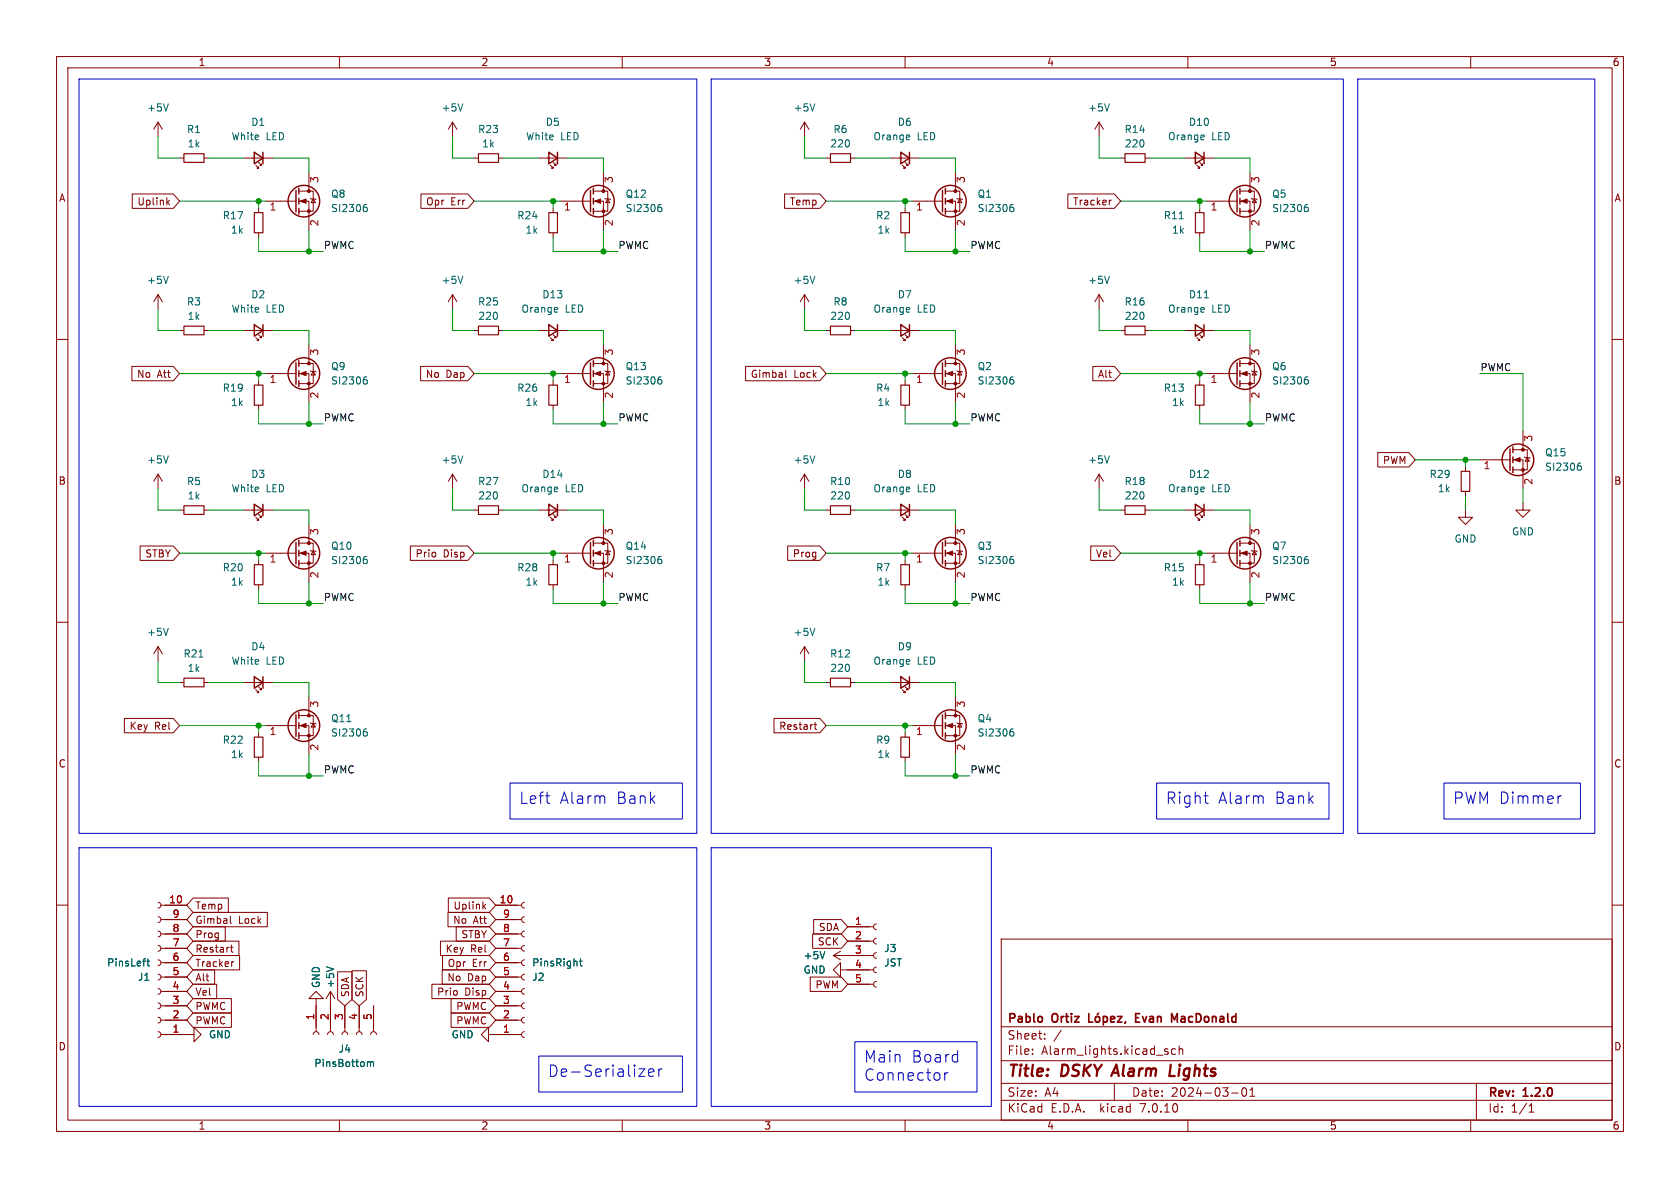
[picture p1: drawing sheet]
<svg xmlns="http://www.w3.org/2000/svg" width="297mm" height="210mm" viewBox="0 0 297 210" stroke-linecap="round" stroke-linejoin="round" font-family="sans-serif">
<g fill="none" stroke="#840000" stroke-width=".18">
<path d="M10 10h277v190h-277zM12 12h273v186h-273zM60 10v2M110 10v2M160 10v2M210 10v2M260 10v2M23.4 34.3h7.2l1.1 1.3-1.1 1.2h-7.2zM27.9 21.6v2.5M27.9 21.6l-.7 1.3M27.9 21.6l.8 1.3M29.6 35.7l.4 .5"/>
<path d="M30 35.4l-.5 .5M31.7 27.9h.8M36.1 27.9h.7M43.2 27.9h5.1M45.2 29.2l.5 .5h-.2h.2v-.2M45.7 28.7l.5 .5h-.2h.2v-.2M45.7 36.8v.8M47 35.6h5.3M52.8 35.6h1.8v5M52.8 33.8h2.6v3.5h-2.6M54.6 30.5v3.3M54.9 35.1l.1 .1h.8l.1 .1"/>
<path d="M55.4 35.2l.4 .6h-.8zM74.4 34.3h8.3l1.1 1.3-1.1 1.2h-8.3zM80 21.6l-.8 1.3M80 21.6v2.5M80 21.6l.8 1.3M83.8 27.9h.8M88.1 27.9h.8M95.2 27.9h5.1M97.3 29.2l.5 .5h-.3h.3v-.2M97.8 28.7l.5 .5h-.3h.3v-.2M97.8 36.8v.8M99.1 35.6h5.3"/>
<path d="M104.9 35.6h1.8v5M104.9 33.8h2.5v3.5h-2.5M106.7 30.5v3.3M106.9 35.1l.2 .1h.7l.1 .1M107.4 35.2l.4 .6h-.7zM138.7 34.3h6.2l1.1 1.3-1.1 1.2h-6.2zM142.2 21.6v2.5M142.2 21.6l-.7 1.3M142.2 21.6l.8 1.3M146 27.9h.8M150.4 27.9h.7M157.5 27.9h5.1"/>
<path d="M159.5 29.2l.5 .5h-.2h.2v-.2M160 28.7l.5 .5h-.2h.2v-.2M160 36.8v.8M161.3 35.6h5.3M167.1 35.6h1.8v5M167.1 33.8h2.6v3.5h-2.6M168.9 30.5v3.3M169.2 35.1l.1 .1h.8l.1 .1M169.7 35.2l.4 .6h-.8zM188.8 34.3h8.2l1.1 1.3-1.1 1.2h-8.2zM194.3 21.6l-.8 1.3M194.3 21.6v2.5"/>
<path d="M194.3 21.6l.8 1.3M196.5 35.4l-.3 .1M198.1 27.9h.8M202.4 27.9h.8M209.5 27.9h5.1M211.6 29.2l.5 .5h-.3h.3v-.2M212.1 28.7l.5 .5h-.3h.3v-.2M212.1 36.8v.8M213.4 35.6h5.3M219.2 35.6h1.8v5M219.2 33.8h2.5v3.5h-2.5M221 30.5v3.3"/>
<path d="M221.2 35.1l.2 .1h.7l.1 .1M221.7 35.2l.4 .6h-.7zM10 60h2M27.9 52.1v2.5M27.9 52.1l-.7 1.2M27.9 52.1l.8 1.2M31.7 58.4h.8M36.1 58.4h.7M43.2 58.4h5.1M45.2 59.7l.5 .5h-.2h.2v-.3M45.7 59.2l.5 .5h-.2h.2v-.3M45.7 41.1v.8"/>
<path d="M80 52.1v2.5M80 52.1l-.8 1.2M80 52.1l.8 1.2M83.8 58.4h.8M88.1 58.4h.8M95.2 58.4h5.1M97.3 59.7l.5 .5h-.3h.3v-.3M97.8 59.2l.5 .5h-.3h.3v-.3M97.8 41.1v.8M142.2 52.1l-.7 1.2M142.2 52.1v2.5M142.2 52.1l.8 1.2"/>
<path d="M146 58.4h.8M150.4 58.4h.7M157.5 58.4h5.1M159.5 59.7l.5 .5h-.2h.2v-.3M160 59.2l.5 .5h-.2h.2v-.3M160 41.1v.8M194.3 52.1v2.5M194.3 52.1l-.8 1.2M194.3 52.1l.8 1.2M198.1 58.4h.8M202.4 58.4h.8M209.5 58.4h5.1"/>
<path d="M211.6 59.7l.5 .5h-.3h.3v-.3M212.1 59.2l.5 .5h-.3h.3v-.3M212.1 41.1v.8M285 60h2M23.3 64.8h7.3l1.1 1.2-1.1 1.3h-7.3zM45.7 67.3v.8M45.7 71.6v.8M47 66h5.3M52.8 66h1.8v5.1M52.8 64.3h2.6v3.5h-2.6M54.6 61v3.3M54.9 65.5l.1 .2h.8l.1 .1"/>
<path d="M55.4 65.7l.4 .6h-.8zM74.4 64.8h8.3l1.1 1.2-1.1 1.3h-8.3zM97.8 67.3v.8M97.8 71.6v.8M99.1 66h5.3M104.9 66h1.8v5.1M104.9 64.3h2.5v3.5h-2.5M106.7 61v3.3M106.9 65.5l.2 .2h.7l.1 .1M107.4 65.7l.4 .6h-.7zM131.8 64.8h13.1l1.1 1.2-1.1 1.3h-13.1zM138.9 65.4v1.1l.2 .2"/>
<path d="M160 67.3v.8M160 71.6v.8M161.3 66h5.3M167.1 66h1.8v5.1M167.1 64.3h2.6v3.5h-2.6M168.9 61v3.3M169.2 65.5l.1 .2h.8l.1 .1M169.7 65.7l.4 .6h-.8zM193.2 64.8h3.8l1.1 1.2-1.1 1.3h-3.8zM212.1 67.3v.8M212.1 71.6v.8M213.4 66h5.3"/>
<path d="M219.2 66h1.8v5.1M219.2 64.3h2.5v3.5h-2.5M221 61v3.3M221.2 65.5l.2 .2h.7l.1 .1M221.7 65.7l.4 .6h-.7zM267.5 79.5h2.5v3.6h-2.5M269.2 76.2v3.3M24.8 96.5h5.8l1.1 1.3-1.1 1.3h-5.8zM27.9 83.8v2.6M27.9 83.8l-.7 1.3M27.9 83.8l.8 1.3M31.7 90.2h.8"/>
<path d="M36.1 90.2h.7M43.2 90.2h5.1M45.2 91.4l.5 .5h-.2h.2v-.2M45.7 90.9l.5 .5h-.2h.2v-.2M45.7 99.1v.7M47 97.8h5.3M52.8 97.8h1.8v5.1M52.8 96h2.6v3.6h-2.6M54.6 92.7v3.3M54.9 97.3l.1 .1h.8l.1 .1M55.4 97.4l.4 .6h-.8zM72.5 96.5h10.2l1.1 1.3-1.1 1.3h-10.2z"/>
<path d="M80 83.8v2.6M80 83.8l-.8 1.3M80 83.8l.8 1.3M83.8 90.2h.8M88.1 90.2h.8M95.2 90.2h5.1M97.3 91.4l.5 .5h-.3h.3v-.2M97.8 90.9l.5 .5h-.3h.3v-.2M97.8 99.1v.7M99.1 97.8h5.3M104.9 97.8h1.8v5.1M104.9 96h2.5v3.6h-2.5"/>
<path d="M106.7 92.7v3.3M106.9 97.3l.2 .1h.7l.1 .1M107.4 97.4l.4 .6h-.7zM139.3 96.5h5.6l1.1 1.3-1.1 1.3h-5.6zM142.2 83.8v2.6M142.2 83.8l-.7 1.3M142.2 83.8l.8 1.3M146 90.2h.8M150.4 90.2h.7M157.5 90.2h5.1M159.5 91.4l.5 .5h-.2h.2v-.2M160 90.9l.5 .5h-.2h.2v-.2"/>
<path d="M160 99.1v.7M161.3 97.8h5.3M167.1 97.8h1.8v5.1M167.1 96h2.6v3.6h-2.6M168.9 92.7v3.3M169.2 97.3l.1 .1h.8l.1 .1M169.7 97.4l.4 .6h-.8zM192.8 96.5h4.2l1.1 1.3-1.1 1.3h-4.2zM194.3 83.8v2.6M194.3 83.8l-.8 1.3M194.3 83.8l.8 1.3M198.1 90.2h.8"/>
<path d="M202.4 90.2h.8M209.5 90.2h5.1M211.6 91.4l.5 .5h-.3h.3v-.2M212.1 90.9l.5 .5h-.3h.3v-.2M212.1 99.1v.7M213.4 97.8h5.3M219.2 97.8h1.8v5.1M219.2 96h2.5v3.6h-2.5M221 92.7v3.3M221.2 97.3l.2 .1h.7l.1 .1M221.7 97.4l.4 .6h-.7zM243.6 80h5.5l1.1 1.3-1.1 1.3h-5.5z"/>
<path d="M259.1 90.2v1.2h1.2l-1.2 1.3-1.3-1.3h1.3M259.1 82.6v.7M259.1 86.9v.7M261.6 81.3h5.4M267.5 81.3h1.7v5.1M269.2 88.9v1.3h1.3l-1.3 1.2-1.2-1.2h1.2M269.5 80.8l.1 .1h.8l.1 .1M270 80.9l.4 .6h-.8zM10 110h2M27.9 114.3l-.7 1.3M27.9 114.3v2.5M27.9 114.3l.8 1.3"/>
<path d="M45.7 103.4v.7M97.8 103.4v.7M142.2 114.3v2.5M142.2 114.3l-.7 1.3M142.2 114.3l.8 1.3M160 103.4v.7M212.1 103.4v.7M285 110h2M22 127h8.6l1.1 1.3-1.1 1.2h-8.6zM31.7 120.7h.8M36.1 120.7h.7M43.2 120.7h5.1"/>
<path d="M45.2 121.9l.5 .5h-.2h.2v-.2M45.7 121.4l.5 .5h-.2h.2v-.2M45.7 129.5v.8M45.7 133.9v.7M47 128.3h5.3M52.8 128.3h1.8v5.1M52.8 126.5h2.6v3.5h-2.6M54.6 123.2v3.3M54.9 127.8l.1 .1h.8l.1 .1M55.4 127.9l.4 .6h-.8zM136.8 127h8.1l1.1 1.3-1.1 1.2h-8.1zM143.9 128.1h.5"/>
<path d="M144.1 127.7v1.1l.3 .1M146 120.7h.8M150.4 120.7h.7M157.5 120.7h5.1M159.5 121.9l.5 .5h-.2h.2v-.2M160 121.4l.5 .5h-.2h.2v-.2M160 129.5v.8M160 133.9v.7M161.3 128.3h5.3M167.1 128.3h1.8v5.1M167.1 126.5h2.6v3.5h-2.6M168.9 123.2v3.3"/>
<path d="M169.2 127.8l.1 .1h.8l.1 .1M169.7 127.9l.4 .6h-.8zM10 160h2M27.9 159.5l.4 .2 .1 .3-.1 .4-.4 .1M34.1 158.7h6.3v2.6h-6.3l-1.1-1.3zM79.3 158.7h7.2l1.1 1.3-1.1 1.3h-7.2zM85.9 159.8l-.5 .5M92.7 159.5l-.3 .1-.2 .4 .1 .4 .4 .1M285 160h2M27.9 162.1l.4 .1 .1 .4-.1 .3-.4 .2M27.9 164.6l.4 .1 .1 .4-.1 .4-.4 .1M27.9 167.1l.4 .2 .1 .4-.1 .3-.4 .1"/>
<path d="M27.9 169.7l.4 .1 .1 .4-.1 .4-.4 .1M27.9 172.2l.4 .2 .1 .3-.1 .4-.4 .1M27.9 174.8l.4 .1 .1 .4-.1 .3-.4 .2M27.9 177.3l.4 .1 .1 .4-.1 .4-.4 .1M27.9 179.8l.4 .2 .1 .4-.1 .3-.4 .1M28.4 160h4.6M28.4 162.6h4.6M28.4 165.1h4.6M28.4 167.6h4.6M28.4 170.2h4.6M28.4 172.7h4.6M28.4 175.3h4.6"/>
<path d="M28.4 177.8h4.6M34.1 171.4h3.8v2.6h-3.8l-1.1-1.3zM34.1 168.9h8.3v2.6h-8.3l-1.1-1.3zM34.1 166.4h8.1v2.5h-8.1l-1.1-1.3zM34.1 161.3h13.2v2.5h-13.2l-1.1-1.2zM34.1 163.8h5.7v2.6h-5.7l-1.1-1.3zM34.1 174h4.2v2.5h-4.2l-1.1-1.2zM34.1 176.5h6.8v2.6h-6.8l-1.1-1.3zM34.1 179.1h6.8v2.5h-6.8l-1.1-1.3zM40.7 167.5h.5M40.7 162v1l.2 .2M40.9 167v1.1l.3 .2"/>
<path d="M41.3 170l-.3 .1M55.9 176.5h1.2l-1.2-1.2-1.3 1.2h1.3v5.9M58.4 175.3l-.7 1.2M58.4 175.3v7.1M58.4 175.3l.8 1.2M59.7 171.8h2.5v4.9l-1.2 1.1-1.3-1.1zM61 177.8v4.6M62.2 171.6h2.6v5.1l-1.3 1.1-1.3-1.1zM63.5 177.8v4.6M66 177.8v4.6M76.4 174h10.1l1.1 1.3-1.1 1.2h-10.1zM77.9 166.4h8.6l1.1 1.2-1.1 1.3h-8.6z"/>
<path d="M78.2 171.4h8.3l1.1 1.3-1.1 1.3h-8.3zM78.2 168.9h8.3l1.1 1.3-1.1 1.3h-8.3zM79.2 161.3h7.3l1.1 1.3-1.1 1.2h-7.3zM79.7 179.1h6.8l1.1 1.2-1.1 1.3h-6.8zM79.7 176.5h6.8l1.1 1.3-1.1 1.3h-6.8zM80.6 163.8h5.9l1.1 1.3-1.1 1.3h-5.9zM85.5 160.2l.4 .5M87.6 160h4.6M87.6 162.6h4.6M87.6 165.1h4.6M87.6 167.6h4.6M87.6 170.2h4.6"/>
<path d="M87.6 172.7h4.6M87.6 175.3h4.6M87.6 177.8h4.6M92.7 162.1l-.3 .1-.2 .3 .1 .4 .4 .2M92.7 164.6l-.3 .1-.2 .4 .1 .4 .4 .1M92.7 167.1l-.3 .2-.2 .3 .1 .4 .4 .1M92.7 169.7l-.3 .1-.2 .4 .1 .3 .4 .2M92.7 172.2l-.3 .1-.2 .4 .1 .4 .4 .1M92.7 174.8l-.3 .1-.2 .3 .1 .4 .4 .2M92.7 177.3l-.3 .1-.2 .4 .1 .4 .4 .1M92.7 179.8l-.3 .2-.2 .3 .1 .4 .4 .1M143.2 172.7h5.5l1.2 1.3-1.2 1.3h-5.5z"/>
<path d="M143.7 165.1h5l1.2 1.3-1.2 1.2h-5zM143.8 162.6h4.9l1.2 1.2-1.2 1.3h-4.9zM147.3 168.9l1.3 .8M147.3 168.9h7.1M148.6 171.5v-1.3l-1.3 1.3 1.3 1.2v-1.2h5.8M148.6 168.1l-1.3 .8M149.9 174h4.5M149.9 166.4h4.5M149.9 163.8h4.5M154.9 173.5l-.3 .1-.2 .4 .2 .3 .3 .2M154.9 170.9l-.3 .2-.2 .3 .2 .4 .3 .2M154.9 168.4l-.3 .1-.2 .4 .2 .4 .3 .1"/>
<path d="M154.9 165.9l-.3 .1-.2 .4 .2 .3 .3 .2M154.9 163.3l-.3 .2-.2 .3 .2 .4 .3 .1M177 166h108v32h-108zM27.9 182.4l.4 .1 .1 .4-.1 .4-.4 .1M28.4 182.9h5.9v1.3l1.3-1.3-1.3-1.3v1.3M28.4 180.3h4.6M55.4 182.9l.1-.4 .4-.1 .4 .1 .1 .4M57.9 182.9l.2-.4 .3-.1 .4 .1 .1 .4M60 198v2M60.5 182.9l.1-.4 .4-.1 .3 .1 .2 .4M63 182.9l.1-.4 .4-.1 .4 .1 .1 .4M65.5 182.9l.2-.4 .4-.1 .3 .1 .1 .4"/>
<path d="M86.4 182.9v1.3l-1.3-1.3 1.3-1.3v1.3h5.8M87.6 180.3h4.6M92.7 182.4l-.3 .1-.2 .4 .1 .3 .4 .2M110 198v2M160 198v2M177 194.5h108M177 191.5h108M177 187.5h108M177 181.5h108M182.5 186.3v.1M182.5 185.5v.1M184.7 183.6v.1"/>
<path d="M184.7 182.8v.1M187.6 182.1l-1.3 2M197 191.5v3M206 185.8l.3 .1 .2 .2v.2l-.5 .1M206 185.5h.5M207.8 185.5l-.4-.1-.3 .3v.4l.1 .2h.6M208.5 185.5l.2-.1 .3 .1 .1 .9M208.5 184.9v1.5M210 198v2M217.7 193.2h1.2M219.7 192.4l.2-.1a.81 .81 0 0 1 .6 .6 .81 .81 0 0 1-.3 .8l-.2 .1a.81 .81 0 0 1-.3-1.4zM221 193.8h.8"/>
<path d="M221 192.7l.4-.4v1.5M260 198v2M261 191.5v6.5M270.3 196.6h.9M270.3 195.5l.4-.4v1.5"/>
</g>
<path d="M207 188.2l-.3 2h1" fill="none" stroke="#840000" stroke-width=".4"/>
<path d="M192.5 179.2v1.5h.7M193.7 179.8l.2-.1 .4 .1 .1 .6-.1 .2-.4 .1-.2-.2zM194.2 179.1l-.2 .2M195.1 179.8l.4-.1 .3 .3v.4l-.2 .2h-.5M195.1 179.7v1.5M197.6 179.7h.7l-.7 1h.7M200.8 179.9h.5M201.5 179.2h-.7v1.5h.7M207.1 179.2l.5 1.1 .5-1.1v1.5M196.3 180.2l.8-.2-.1-.2-.4-.1-.3 .2 .1 .7h.6M199 180.6l-.2 .3" fill="none" stroke="#840000" stroke-width=".3"/>
<g fill="none" stroke="#840000" stroke-width=".25">
<path d="M45 26.9l1.5 1-1.5 1.1zM46.5 26.9v2.1M52.3 33.7v3.8M52.8 33.3v1M52.8 35.1v1M52.8 36.8v1M97 26.9l1.6 1-1.6 1.1zM98.6 26.9v2.1M104.4 33.7v3.8M104.9 33.3v1M104.9 35.1v1M104.9 36.8v1"/>
<path d="M159.3 26.9l1.5 1-1.5 1.1zM160.8 26.9v2.1M166.6 33.7v3.8M167.1 33.3v1M167.1 35.1v1M167.1 36.8v1M211.3 26.9l1.6 1-1.6 1.1zM212.9 26.9v2.1M218.7 33.7v3.8M219.2 33.3v1M219.2 35.1v1M219.2 36.8v1"/>
<path d="M45 57.4l1.5 1-1.5 1zM46.5 57.4v2M97 57.4l1.6 1-1.6 1zM98.6 57.4v2M159.3 57.4l1.5 1-1.5 1zM160.8 57.4v2M211.3 57.4l1.6 1-1.6 1zM212.9 57.4v2M52.3 64.1v3.8M52.8 63.8v1M52.8 65.5v1M52.8 67.3v1"/>
<path d="M104.4 64.1v3.8M104.9 63.8v1M104.9 65.5v1M104.9 67.3v1M166.6 64.1v3.8M167.1 63.8v1M167.1 65.5v1M167.1 67.3v1M218.7 64.1v3.8M219.2 63.8v1M219.2 65.5v1M219.2 67.3v1"/>
<path d="M267 79.4v3.8M267.5 79v1M45 89.2l1.5 1-1.5 1zM46.5 89.2v2M52.3 95.9v3.8M52.8 95.5v1M52.8 97.3v1M52.8 99.1v1M97 89.2l1.6 1-1.6 1zM98.6 89.2v2M104.4 95.9v3.8M104.9 95.5v1"/>
<path d="M104.9 97.3v1M104.9 99.1v1M159.3 89.2l1.5 1-1.5 1zM160.8 89.2v2M166.6 95.9v3.8M167.1 95.5v1M167.1 97.3v1M167.1 99.1v1M211.3 89.2l1.6 1-1.6 1zM212.9 89.2v2M218.7 95.9v3.8M219.2 95.5v1"/>
<path d="M219.2 97.3v1M219.2 99.1v1M267.5 80.8v1M267.5 82.6v1M45 119.6l1.5 1.1-1.5 1zM46.5 119.6v2.1M159.3 119.6l1.5 1.1-1.5 1zM160.8 119.6v2.1M52.3 126.4v3.8M52.8 126v1M52.8 127.8v1M52.8 129.5v1.1"/>
<path d="M166.6 126.4v3.8M167.1 126v1M167.1 127.8v1M167.1 129.5v1.1"/>
<circle cx="53.7" cy="35.6" r="2.79"/>
<circle cx="105.8" cy="35.6" r="2.79"/>
<circle cx="168" cy="35.6" r="2.79"/>
<circle cx="220.1" cy="35.6" r="2.79"/>
<circle cx="53.7" cy="66" r="2.79"/>
<circle cx="105.8" cy="66" r="2.79"/>
<circle cx="168" cy="66" r="2.79"/>
<circle cx="220.1" cy="66" r="2.79"/>
<circle cx="53.7" cy="97.8" r="2.79"/>
<circle cx="105.8" cy="97.8" r="2.79"/>
<circle cx="168" cy="97.8" r="2.79"/>
<circle cx="220.1" cy="97.8" r="2.79"/>
<circle cx="268.4" cy="81.3" r="2.79"/>
<circle cx="53.7" cy="128.3" r="2.79"/>
<circle cx="168" cy="128.3" r="2.79"/>
</g>
<g fill="none" stroke="#006464" stroke-width=".18">
<path d="M29.8 18.4l-.5 1.2M81.8 18.4l-.4 1.2M144.1 18.4l-.5 1.2M196.1 18.4l-.4 1.2M64.5 36.6l.3 .1 .1 .2v.4l-.4 .1M64.6 36.1h.2M116.5 36.6l.4 .1 .1 .2v.4l-.5 .1M116.6 36.1h.3M160.7 23.9l.1 .3-.6 .1M160.8 24.6l-.1 .1M178.8 36.6l.3 .1 .1 .2v.4l-.4 .1M178.9 36.1h.2"/>
<path d="M208.5 38.7h.7M212.7 23.9l.2 .3-.6 .1M212.8 24.6l-.1 .1M230.8 36.6l.4 .1 .1 .2v.4l-.5 .1M230.9 36.1h.3M29.8 48.8l-.5 1.3M81.8 48.8l-.4 1.3M98.4 54.3l.2 .3-.6 .2M98.5 55.1l-.1 .1M144.1 48.8l-.5 1.3M160.7 54.3l.1 .3-.6 .2M160.8 55.1l-.1 .1"/>
<path d="M196.1 48.8l-.4 1.3M212.7 54.3l.2 .3-.6 .2M212.8 55.1l-.1 .1M212.9 52.6h.7M64.5 67.1l.3 .1 .1 .1v.5l-.4 .1M64.6 66.6h.2M116.5 67.1l.4 .1 .1 .1v.5l-.5 .1M116.6 66.6h.3M178.8 67.1l.3 .1 .1 .1v.5l-.4 .1M178.9 66.6h.2M230.8 67.1l.4 .1 .1 .1v.5l-.5 .1M230.9 66.6h.3"/>
<path d="M29.8 80.6l-.5 1.3M64.5 98.9h.3l.1 .2v.4l-.4 .1M64.6 98.4h.2M81.8 80.6l-.4 1.3M98.4 86.1l.2 .3-.6 .1M98.5 86.9h-.1M116.5 98.9h.4l.1 .2v.4l-.5 .1M116.6 98.4h.3M144.1 80.6l-.5 1.3M160.7 86.1l.1 .3-.6 .1M160.8 86.9h-.1M178.8 98.9h.3l.1 .2v.4l-.4 .1"/>
<path d="M178.9 98.4h.2M196.1 80.6l-.4 1.3M212.7 86.1l.2 .3-.6 .1M212.8 86.9h-.1M230.8 98.9h.4l.1 .2v.4l-.5 .1M230.9 98.4h.3M279.1 82.3l.4 .1 .1 .2-.1 .4-.4 .1M279.2 81.9h.3M29.8 111.1l-.5 1.2M35.2 116.1h.7M144.1 111.1l-.5 1.2M160.7 116.6l.1 .3-.6 .1"/>
<path d="M160.8 117.4h-.1M64.5 129.3l.3 .1 .1 .2v.4l-.4 .1M64.6 128.8h.2M178.8 129.3l.3 .1 .1 .2v.4l-.4 .1M178.9 128.8h.2M26 169.9h.4M26.1 169.5v1.1l.3 .2M57.7 170.9l1.3 .4M102.4 169.9h.5M102.6 169.5v1.1l.3 .2M145.8 168.2l-.4 1.3M65 187.8l.3-.1 .2 .2"/>
<path d="M65.5 187.9l.2-.2 .3 .1v.7M65.5 187.9v.6"/>
</g>
<g fill="none" stroke="#840000" stroke-width=".2">
<path d="M32.5 27.2h3.6v1.5h-3.6zM45 37.6h1.5v3.5h-1.5zM84.6 27.2h3.5v1.5h-3.5zM97 37.6h1.6v3.5h-1.6zM146.8 27.2h3.6v1.5h-3.6zM159.3 37.6h1.5v3.5h-1.5zM198.9 27.2h3.5v1.5h-3.5zM211.3 37.6h1.6v3.5h-1.6zM32.5 57.7h3.6v1.5h-3.6zM84.6 57.7h3.5v1.5h-3.5zM146.8 57.7h3.6v1.5h-3.6zM198.9 57.7h3.5v1.5h-3.5z"/>
<path d="M45 68.1h1.5v3.5h-1.5zM97 68.1h1.6v3.5h-1.6zM159.3 68.1h1.5v3.5h-1.5zM211.3 68.1h1.6v3.5h-1.6zM32.5 89.4h3.6v1.5h-3.6zM45 99.8h1.5v3.6h-1.5zM84.6 89.4h3.5v1.5h-3.5zM97 99.8h1.6v3.6h-1.6zM146.8 89.4h3.6v1.5h-3.6zM159.3 99.8h1.5v3.6h-1.5zM198.9 89.4h3.5v1.5h-3.5zM211.3 99.8h1.6v3.6h-1.6z"/>
<path d="M258.3 83.3h1.5v3.6h-1.5zM32.5 119.9h3.6v1.5h-3.6zM146.8 119.9h3.6v1.5h-3.6zM45 130.3h1.5v3.6h-1.5zM159.3 130.3h1.5v3.6h-1.5z"/>
</g>
<g fill="#840000" stroke="#840000" stroke-width=".18">
<path d="M105.2 97.8l1-.4v.8z"/>
<path d="M167.4 35.6l1-.4v.7z"/>
<path d="M219.5 35.6l1-.4v.7z"/>
<path d="M219.5 66l1-.3v.7z"/>
<path d="M167.4 66l1-.3v.7z"/>
<path d="M105.2 66l1-.3v.7z"/>
<path d="M267.7 81.3l1-.4v.8z"/>
<path d="M105.2 35.6l1-.4v.7z"/>
<path d="M167.4 128.3l1-.4v.8z"/>
<path d="M167.4 97.8l1-.4v.8z"/>
<path d="M219.5 97.8l1-.4v.8z"/>
<path d="M53.1 97.8l1-.4v.8z"/>
<path d="M53.1 128.3l1-.4v.8z"/>
<path d="M53.1 66l1-.3v.7z"/>
<path d="M53.1 35.6l1-.4v.7z"/>
<circle cx="106.7" cy="99.6" r=".25"/>
<circle cx="106.7" cy="96" r=".25"/>
<circle cx="168.9" cy="37.3" r=".25"/>
<circle cx="168.9" cy="33.8" r=".25"/>
<circle cx="221" cy="37.3" r=".25"/>
<circle cx="221" cy="33.8" r=".25"/>
<circle cx="221" cy="67.8" r=".25"/>
<circle cx="221" cy="64.3" r=".25"/>
<circle cx="168.9" cy="67.8" r=".25"/>
<circle cx="168.9" cy="64.3" r=".25"/>
<circle cx="106.7" cy="67.8" r=".25"/>
<circle cx="106.7" cy="64.3" r=".25"/>
<circle cx="269.2" cy="83.1" r=".25"/>
<circle cx="269.2" cy="79.5" r=".25"/>
<circle cx="106.7" cy="37.3" r=".25"/>
<circle cx="106.7" cy="33.8" r=".25"/>
<circle cx="168.9" cy="130" r=".25"/>
<circle cx="168.9" cy="126.5" r=".25"/>
<circle cx="168.9" cy="99.6" r=".25"/>
<circle cx="168.9" cy="96" r=".25"/>
<circle cx="221" cy="99.6" r=".25"/>
<circle cx="221" cy="96" r=".25"/>
<circle cx="54.6" cy="99.6" r=".25"/>
<circle cx="54.6" cy="96" r=".25"/>
<circle cx="54.6" cy="130" r=".25"/>
<circle cx="54.6" cy="126.5" r=".25"/>
<circle cx="54.6" cy="67.8" r=".25"/>
<circle cx="54.6" cy="64.3" r=".25"/>
<circle cx="54.6" cy="37.3" r=".25"/>
<circle cx="54.6" cy="33.8" r=".25"/>
</g>
<g fill="none" stroke="#0000c2" stroke-width=".18">
<path d="M14 14h109.2v133.3h-109.2zM125.7 14h111.8v133.3h-111.8zM240 14h41.9v133.3h-41.9zM90.2 138.4h30.4v6.4h-30.4zM204.5 138.4h30.4v6.4h-30.4zM255.3 138.4h24.1v6.4h-24.1zM14 149.9h109.2v45.7h-109.2zM125.7 149.9h49.6v45.7h-49.6zM212.8 140.7h.8M213.2 141.9l.4 .1M276 140.7l-.4 .1M95.2 186.7h25.4v6.3h-25.4z"/>
<path d="M112.9 188.9h1.1l-1.1 1.4h1.1M114.7 189.6l.9-.2-.1-.4-.6-.1-.2 .3 .1 1 .1 .1 .6-.1M116.5 188.9v1.4M117 188.9a.51 .51 0 0 0-.5 .4M151.1 184.2h21.6v8.8h-21.6zM167 189.6v1.4M167.6 189.6a.51 .51 0 0 0-.6 .4"/>
</g>
<g fill="none" stroke="#009600" stroke-width=".18">
<path d="M27.9 24.1v3.8h3.8M31.7 35.6h15.3M36.8 27.9h6.4M45.7 35.6v1.2M48.3 27.9h6.3v2.6M80 24.1v3.8h3.8M83.8 35.6h15.3M88.9 27.9h6.3M97.8 35.6v1.2M100.3 27.9h6.4v2.6M142.2 24.1v3.8h3.8M146 35.6h15.3"/>
<path d="M151.1 27.9h6.4M160 35.6v1.2M162.6 27.9h6.3v2.6M194.3 24.1v3.8h3.8M198.1 35.6h15.3M203.2 27.9h6.3M212.1 35.6v1.2M214.6 27.9h6.4v2.6M27.9 54.6v3.8h3.8M36.8 58.4h6.4M45.7 41.9v2.6h11.4M48.3 58.4h6.3v2.6"/>
<path d="M54.6 40.6v3.9M80 54.6v3.8h3.8M88.9 58.4h6.3M97.8 41.9v2.6h11.4M100.3 58.4h6.4v2.6M106.7 40.6v3.9M142.2 54.6v3.8h3.8M151.1 58.4h6.4M160 41.9v2.6h11.4M162.6 58.4h6.3v2.6M168.9 40.6v3.9M194.3 54.6v3.8h3.8"/>
<path d="M203.2 58.4h6.3M212.1 41.9v2.6h11.4M214.6 58.4h6.4v2.6M221 40.6v3.9M31.7 66h15.3M45.7 72.4v2.5h11.4M45.7 66v1.3M54.6 71.1v3.8M83.8 66h15.3M97.8 66v1.3M97.8 72.4v2.5h11.4M106.7 71.1v3.8"/>
<path d="M146 66h15.3M160 66v1.3M160 72.4v2.5h11.4M168.9 71.1v3.8M198.1 66h15.3M212.1 72.4v2.5h11.4M212.1 66v1.3M221 71.1v3.8M261.6 66h7.6v10.2M27.9 86.4v3.8h3.8M31.7 97.8h15.3M36.8 90.2h6.4"/>
<path d="M45.7 97.8v1.3M48.3 90.2h6.3v2.5M80 86.4v3.8h3.8M83.8 97.8h15.3M88.9 90.2h6.3M97.8 97.8v1.3M100.3 90.2h6.4v2.5M142.2 86.4v3.8h3.8M146 97.8h15.3M151.1 90.2h6.4M160 97.8v1.3M162.6 90.2h6.3v2.5"/>
<path d="M194.3 86.4v3.8h3.8M198.1 97.8h15.3M203.2 90.2h6.3M212.1 97.8v1.3M214.6 90.2h6.4v2.5M250.2 81.3h11.4M259.1 81.3v1.3M259.1 87.6v2.6M269.2 86.4v2.5M27.9 116.8v3.9h3.8M45.7 104.1v2.6h11.4M54.6 102.9v3.8"/>
<path d="M97.8 104.1v2.6h11.4M106.7 102.9v3.8M142.2 116.8v3.9h3.8M160 104.1v2.6h11.4M168.9 102.9v3.8M212.1 104.1v2.6h11.4M221 102.9v3.8M31.7 128.3h15.3M36.8 120.7h6.4M45.7 128.3v1.2M45.7 134.6v2.6h11.4M48.3 120.7h6.3v2.5"/>
<path d="M54.6 133.4v3.8M146 128.3h15.3M151.1 120.7h6.4M160 128.3v1.2M160 134.6v2.6h11.4M162.6 120.7h6.3v2.5M168.9 133.4v3.8"/>
</g>
<g fill="#009600" stroke="#009600" stroke-width=".18">
<circle cx="212.1" cy="66" r=".46"/>
<circle cx="221" cy="44.5" r=".46"/>
<circle cx="221" cy="74.9" r=".46"/>
<circle cx="106.7" cy="74.9" r=".46"/>
<circle cx="106.7" cy="44.5" r=".46"/>
<circle cx="97.8" cy="35.6" r=".46"/>
<circle cx="97.8" cy="66" r=".46"/>
<circle cx="97.8" cy="97.8" r=".46"/>
<circle cx="168.9" cy="74.9" r=".46"/>
<circle cx="212.1" cy="35.6" r=".46"/>
<circle cx="160" cy="35.6" r=".46"/>
<circle cx="160" cy="66" r=".46"/>
<circle cx="168.9" cy="44.5" r=".46"/>
<circle cx="160" cy="128.3" r=".46"/>
<circle cx="168.9" cy="106.7" r=".46"/>
<circle cx="168.9" cy="137.2" r=".46"/>
<circle cx="106.7" cy="106.7" r=".46"/>
<circle cx="160" cy="97.8" r=".46"/>
<circle cx="259.1" cy="81.3" r=".46"/>
<circle cx="212.1" cy="97.8" r=".46"/>
<circle cx="221" cy="106.7" r=".46"/>
<circle cx="54.6" cy="106.7" r=".46"/>
<circle cx="45.7" cy="97.8" r=".46"/>
<circle cx="45.7" cy="66" r=".46"/>
<circle cx="54.6" cy="44.5" r=".46"/>
<circle cx="54.6" cy="74.9" r=".46"/>
<circle cx="45.7" cy="35.6" r=".46"/>
<circle cx="45.7" cy="128.3" r=".46"/>
<circle cx="54.6" cy="137.2" r=".46"/>
</g>
<g font-size="2.8" fill="#0000c2">
<text x="91.7" y="142.4">Left</text>
<text x="98.9" y="142.4">Alarm</text>
<text x="108.9" y="142.4">Bank</text>
<text x="206" y="142.4">Right</text>
<text x="215.3" y="142.4">Alarm</text>
<text x="225.3" y="142.4">Bank</text>
<text x="256.8" y="142.4">PWM Dimmer</text>
<text x="96.8" y="190.6">De-Serializer</text>
<text x="152.6" y="188.1">Main</text>
<text x="152.6" y="191.3">Connector</text>
<text x="161.1" y="188.1">Board</text>
</g>
<g font-size="2.8" fill="#840000">
<text x="178" y="190.9">Title:</text>
<text x="187.7" y="190.9">DSKY Alarm</text>
<text x="208.4" y="190.9">Lights</text>
</g>
<g font-size="2.1" fill="#840000">
<text x="178" y="184">Sheet:</text>
<text x="178" y="181.2">Pablo</text>
<text x="186.1" y="181.2">Ortiz</text>
<text x="202" y="181.2">Evan</text>
<text x="209" y="181.2">MacDonald</text>
<text x="178" y="186.7">File:</text>
<text x="184.1" y="186.7">Alarm_lights.kicad_sch</text>
<text x="178" y="196.9">KiCad</text>
<text x="178" y="194.1">Size:</text>
<text x="184.7" y="194.1">A4</text>
<text x="185.7" y="196.9">E.D.A.</text>
<text x="194.6" y="196.9">kicad</text>
<text x="200" y="194.1">Date:</text>
<text x="201.8" y="196.9">7.0.10</text>
<text x="207" y="194.1">2024-03-01</text>
<text x="263" y="194.3">Rev:</text>
<text x="263" y="196.9">Id:</text>
<text x="267.1" y="196.9">1/1</text>
<text x="269.4" y="194.3">1.2.0</text>
</g>
<g font-size="1.8" fill="#840000">
<text x="35" y="11.9">1</text>
<text x="85" y="11.9">2</text>
<text x="135" y="11.9">3</text>
<text x="185" y="11.9">4</text>
<text x="235" y="11.9">5</text>
<text x="285" y="11.9">6</text>
<text x="10.3" y="35.9">A</text>
<text x="285.3" y="35.9">A</text>
<text x="24.2" y="36.5">Uplink</text>
<text x="75.2" y="36.5">Opr</text>
<text x="79.7" y="36.5">Err</text>
<text x="139.5" y="36.5">Temp</text>
<text x="189.6" y="36.5">Tracker</text>
<text x="24.1" y="67">No</text>
<text x="27.8" y="67">Att</text>
<text x="75.2" y="67">No</text>
<text x="78.8" y="67">Dap</text>
<text x="132.6" y="67">Gimbal</text>
<text x="140.3" y="67">Lock</text>
<text x="194" y="67">Alt</text>
<text x="244.4" y="82.2">PWM</text>
<text x="10.3" y="85.9">B</text>
<text x="285.3" y="85.9">B</text>
<text x="25.6" y="98.7">STBY</text>
<text x="73.4" y="98.7">Prio</text>
<text x="78.3" y="98.7">Disp</text>
<text x="140.1" y="98.7">Prog</text>
<text x="193.6" y="98.7">Vel</text>
<text x="22.8" y="129.2">Key</text>
<text x="27.3" y="129.2">Rel</text>
<text x="137.6" y="129.2">Restart</text>
<text x="10.3" y="135.9">C</text>
<text x="285.3" y="135.9">C</text>
<text x="34.4" y="161">Temp</text>
<text x="80.1" y="161">Uplink</text>
<text x="34.4" y="163.5">Gimbal</text>
<text x="34.4" y="166.1">Prog</text>
<text x="42.2" y="163.5">Lock</text>
<text x="80" y="163.5">No</text>
<text x="81.5" y="166.1">STBY</text>
<text x="83.7" y="163.5">Att</text>
<text x="144.5" y="167.3">SCK</text>
<text x="144.7" y="164.8">SDA</text>
<text x="34.4" y="173.7">Alt</text>
<text x="34.4" y="171.1">Tracker</text>
<text x="34.4" y="168.6">Restart</text>
<text x="78.7" y="168.6">Key</text>
<text x="79" y="173.7">No</text>
<text x="79" y="171.1">Opr</text>
<text x="82.6" y="173.7">Dap</text>
<text x="83.2" y="168.6">Rel</text>
<text x="83.5" y="171.1">Err</text>
<text x="34.4" y="176.2">Vel</text>
<text x="34.4" y="178.8">PWMC</text>
<text x="61.9" y="176.4" transform="rotate(-90 61.9 176.4)">SDA</text>
<text x="64.5" y="176.4" transform="rotate(-90 64.5 176.4)">SCK</text>
<text x="77.2" y="176.2">Prio</text>
<text x="80.6" y="178.8">PWMC</text>
<text x="82.1" y="176.2">Disp</text>
<text x="144.1" y="174.9">PWM</text>
<text x="10.3" y="185.9">D</text>
<text x="34.4" y="181.3">PWMC</text>
<text x="80.6" y="181.3">PWMC</text>
<text x="285.3" y="185.9">D</text>
<text x="35" y="199.9">1</text>
<text x="85" y="199.9">2</text>
<text x="135" y="199.9">3</text>
<text x="185" y="199.9">4</text>
<text x="235" y="199.9">5</text>
<text x="285" y="199.9">6</text>
</g>
<g font-size="1.8" fill="#006464">
<text x="25.9" y="19.9">+5V</text>
<text x="32.9" y="23.7">R1</text>
<text x="44.3" y="22.5">D1</text>
<text x="78" y="19.9">+5V</text>
<text x="84.4" y="23.7">R23</text>
<text x="96.4" y="22.5">D5</text>
<text x="140.2" y="19.9">+5V</text>
<text x="147.2" y="23.7">R6</text>
<text x="158.6" y="22.5">D6</text>
<text x="192.3" y="19.9">+5V</text>
<text x="198.7" y="23.7">R14</text>
<text x="210.1" y="22.5">D10</text>
<text x="33.1" y="26.3">1k</text>
<text x="40.8" y="25">White</text>
<text x="47" y="25">LED</text>
<text x="85.1" y="26.3">1k</text>
<text x="92.9" y="25">White</text>
<text x="99.1" y="25">LED</text>
<text x="146.7" y="26.3">220</text>
<text x="154.3" y="25">Orange</text>
<text x="162.1" y="25">LED</text>
<text x="198.7" y="26.3">220</text>
<text x="206.4" y="25">Orange</text>
<text x="214.2" y="25">LED</text>
<text x="58.4" y="35.2">Q8</text>
<text x="110.5" y="35.2">Q12</text>
<text x="172.7" y="35.2">Q1</text>
<text x="224.8" y="35.2">Q5</text>
<text x="39.3" y="39">R17</text>
<text x="40.7" y="41.5">1k</text>
<text x="58.4" y="37.7">SI2306</text>
<text x="91.3" y="39">R24</text>
<text x="92.8" y="41.5">1k</text>
<text x="110.5" y="37.7">SI2306</text>
<text x="154.8" y="39">R2</text>
<text x="155" y="41.5">1k</text>
<text x="172.7" y="37.7">SI2306</text>
<text x="205.6" y="39">R11</text>
<text x="207.1" y="41.5">1k</text>
<text x="224.8" y="37.7">SI2306</text>
<text x="25.9" y="50.4">+5V</text>
<text x="44.3" y="52.9">D2</text>
<text x="78" y="50.4">+5V</text>
<text x="95.8" y="52.9">D13</text>
<text x="140.2" y="50.4">+5V</text>
<text x="158.6" y="52.9">D7</text>
<text x="192.3" y="50.4">+5V</text>
<text x="210.1" y="52.9">D11</text>
<text x="32.9" y="54.2">R3</text>
<text x="33.1" y="56.7">1k</text>
<text x="40.8" y="55.5">White</text>
<text x="47" y="55.5">LED</text>
<text x="84.4" y="54.2">R25</text>
<text x="84.4" y="56.7">220</text>
<text x="92.1" y="55.5">Orange</text>
<text x="99.9" y="55.5">LED</text>
<text x="146.7" y="56.7">220</text>
<text x="147.2" y="54.2">R8</text>
<text x="154.3" y="55.5">Orange</text>
<text x="162.1" y="55.5">LED</text>
<text x="198.7" y="54.2">R16</text>
<text x="198.7" y="56.7">220</text>
<text x="206.4" y="55.5">Orange</text>
<text x="214.2" y="55.5">LED</text>
<text x="58.4" y="65.6">Q9</text>
<text x="110.5" y="65.6">Q13</text>
<text x="172.7" y="65.6">Q2</text>
<text x="224.8" y="65.6">Q6</text>
<text x="39.3" y="69.4">R19</text>
<text x="40.7" y="72">1k</text>
<text x="58.4" y="68.2">SI2306</text>
<text x="91.3" y="69.4">R26</text>
<text x="92.8" y="72">1k</text>
<text x="110.5" y="68.2">SI2306</text>
<text x="154.8" y="69.4">R4</text>
<text x="155" y="72">1k</text>
<text x="172.7" y="68.2">SI2306</text>
<text x="205.6" y="69.4">R13</text>
<text x="207.1" y="72">1k</text>
<text x="224.8" y="68.2">SI2306</text>
<text x="25.9" y="82.1">+5V</text>
<text x="78" y="82.1">+5V</text>
<text x="140.2" y="82.1">+5V</text>
<text x="192.3" y="82.1">+5V</text>
<text x="273.1" y="80.9">Q15</text>
<text x="273.1" y="83.4">SI2306</text>
<text x="32.9" y="86">R5</text>
<text x="33.1" y="88.5">1k</text>
<text x="40.8" y="87.2">White</text>
<text x="44.3" y="84.7">D3</text>
<text x="47" y="87.2">LED</text>
<text x="84.4" y="86">R27</text>
<text x="84.4" y="88.5">220</text>
<text x="92.1" y="87.2">Orange</text>
<text x="95.8" y="84.7">D14</text>
<text x="99.9" y="87.2">LED</text>
<text x="146.6" y="86">R10</text>
<text x="146.7" y="88.5">220</text>
<text x="154.3" y="87.2">Orange</text>
<text x="158.6" y="84.7">D8</text>
<text x="162.1" y="87.2">LED</text>
<text x="198.7" y="86">R18</text>
<text x="198.7" y="88.5">220</text>
<text x="206.4" y="87.2">Orange</text>
<text x="210.1" y="84.7">D12</text>
<text x="214.2" y="87.2">LED</text>
<text x="252.6" y="84.7">R29</text>
<text x="254.1" y="87.2">1k</text>
<text x="267.2" y="94.8">GND</text>
<text x="39.3" y="101.2">R20</text>
<text x="58.4" y="97.4">Q10</text>
<text x="58.4" y="99.9">SI2306</text>
<text x="91.3" y="101.2">R28</text>
<text x="110.5" y="97.4">Q14</text>
<text x="110.5" y="99.9">SI2306</text>
<text x="154.8" y="101.2">R7</text>
<text x="172.7" y="99.9">SI2306</text>
<text x="172.7" y="97.4">Q3</text>
<text x="205.6" y="101.2">R15</text>
<text x="224.8" y="99.9">SI2306</text>
<text x="224.8" y="97.4">Q7</text>
<text x="257" y="96.1">GND</text>
<text x="40.7" y="103.7">1k</text>
<text x="92.8" y="103.7">1k</text>
<text x="155" y="103.7">1k</text>
<text x="207.1" y="103.7">1k</text>
<text x="25.9" y="112.6">+5V</text>
<text x="140.2" y="112.6">+5V</text>
<text x="32.3" y="116.4">R21</text>
<text x="33.1" y="119">1k</text>
<text x="40.8" y="117.7">White</text>
<text x="44.3" y="115.2">D4</text>
<text x="47" y="117.7">LED</text>
<text x="146.6" y="116.4">R12</text>
<text x="146.7" y="119">220</text>
<text x="154.3" y="117.7">Orange</text>
<text x="158.6" y="115.2">D9</text>
<text x="162.1" y="117.7">LED</text>
<text x="39.3" y="131.7">R22</text>
<text x="58.4" y="127.9">Q11</text>
<text x="58.4" y="130.4">SI2306</text>
<text x="154.8" y="131.7">R9</text>
<text x="172.7" y="130.4">SI2306</text>
<text x="172.7" y="127.9">Q4</text>
<text x="40.7" y="134.2">1k</text>
<text x="155" y="134.2">1k</text>
<text x="18.8" y="171">PinsLeft</text>
<text x="24.3" y="173.6">J1</text>
<text x="94" y="173.6">J2</text>
<text x="94" y="171">PinsRight</text>
<text x="142" y="169.8">+5V</text>
<text x="142" y="172.3">GND</text>
<text x="156.2" y="168.5">J3</text>
<text x="156.2" y="171">JST</text>
<text x="56.7" y="174.8" transform="rotate(-90 56.7 174.8)">GND</text>
<text x="59.3" y="174.8" transform="rotate(-90 59.3 174.8)">+5V</text>
<text x="36.8" y="183.7">GND</text>
<text x="79.7" y="183.7">GND</text>
<text x="55.5" y="188.8">PinsBottom</text>
<text x="59.8" y="186.3">J4</text>
</g>
<g font-size="1.8" fill="#a90000">
<text x="56.6" y="32.5" transform="rotate(-90 56.6 32.5)">3</text>
<text x="108.7" y="32.5" transform="rotate(-90 108.7 32.5)">3</text>
<text x="170.9" y="32.5" transform="rotate(-90 170.9 32.5)">3</text>
<text x="223" y="32.5" transform="rotate(-90 223 32.5)">3</text>
<text x="47.6" y="37.5">1</text>
<text x="56.6" y="40.1" transform="rotate(-90 56.6 40.1)">2</text>
<text x="99.6" y="37.5">1</text>
<text x="108.7" y="40.1" transform="rotate(-90 108.7 40.1)">2</text>
<text x="161.9" y="37.5">1</text>
<text x="170.9" y="40.1" transform="rotate(-90 170.9 40.1)">2</text>
<text x="213.9" y="37.5">1</text>
<text x="223" y="40.1" transform="rotate(-90 223 40.1)">2</text>
<text x="56.6" y="62.9" transform="rotate(-90 56.6 62.9)">3</text>
<text x="108.7" y="62.9" transform="rotate(-90 108.7 62.9)">3</text>
<text x="170.9" y="62.9" transform="rotate(-90 170.9 62.9)">3</text>
<text x="223" y="62.9" transform="rotate(-90 223 62.9)">3</text>
<text x="47.6" y="68">1</text>
<text x="56.6" y="70.6" transform="rotate(-90 56.6 70.6)">2</text>
<text x="99.6" y="68">1</text>
<text x="108.7" y="70.6" transform="rotate(-90 108.7 70.6)">2</text>
<text x="161.9" y="68">1</text>
<text x="170.9" y="70.6" transform="rotate(-90 170.9 70.6)">2</text>
<text x="213.9" y="68">1</text>
<text x="223" y="70.6" transform="rotate(-90 223 70.6)">2</text>
<text x="262.2" y="83.3">1</text>
<text x="271.2" y="78.2" transform="rotate(-90 271.2 78.2)">3</text>
<text x="271.2" y="85.8" transform="rotate(-90 271.2 85.8)">2</text>
<text x="56.6" y="94.7" transform="rotate(-90 56.6 94.7)">3</text>
<text x="108.7" y="94.7" transform="rotate(-90 108.7 94.7)">3</text>
<text x="170.9" y="94.7" transform="rotate(-90 170.9 94.7)">3</text>
<text x="223" y="94.7" transform="rotate(-90 223 94.7)">3</text>
<text x="47.6" y="99.8">1</text>
<text x="99.6" y="99.8">1</text>
<text x="161.9" y="99.8">1</text>
<text x="213.9" y="99.8">1</text>
<text x="56.6" y="102.3" transform="rotate(-90 56.6 102.3)">2</text>
<text x="108.7" y="102.3" transform="rotate(-90 108.7 102.3)">2</text>
<text x="170.9" y="102.3" transform="rotate(-90 170.9 102.3)">2</text>
<text x="223" y="102.3" transform="rotate(-90 223 102.3)">2</text>
<text x="56.6" y="125.2" transform="rotate(-90 56.6 125.2)">3</text>
<text x="170.9" y="125.2" transform="rotate(-90 170.9 125.2)">3</text>
<text x="47.6" y="130.3">1</text>
<text x="161.9" y="130.3">1</text>
<text x="56.6" y="132.8" transform="rotate(-90 56.6 132.8)">2</text>
<text x="170.9" y="132.8" transform="rotate(-90 170.9 132.8)">2</text>
<text x="29.8" y="159.8">10</text>
<text x="88.2" y="159.8">10</text>
<text x="30.4" y="167.4">7</text>
<text x="30.4" y="164.8">8</text>
<text x="30.4" y="162.3">9</text>
<text x="88.8" y="167.4">7</text>
<text x="88.8" y="164.8">8</text>
<text x="88.8" y="162.3">9</text>
<text x="151.1" y="163.6">1</text>
<text x="151.1" y="166.1">2</text>
<text x="30.4" y="172.5">5</text>
<text x="30.4" y="169.9">6</text>
<text x="88.8" y="172.5">5</text>
<text x="88.8" y="169.9">6</text>
<text x="151.1" y="168.7">3</text>
<text x="151.1" y="171.2">4</text>
<text x="151.1" y="173.7">5</text>
<text x="30.4" y="177.5">3</text>
<text x="30.4" y="175">4</text>
<text x="88.8" y="177.5">3</text>
<text x="88.8" y="175">4</text>
<text x="30.4" y="182.6">1</text>
<text x="30.4" y="180.1">2</text>
<text x="55.6" y="180.4" transform="rotate(-90 55.6 180.4)">1</text>
<text x="58.2" y="180.4" transform="rotate(-90 58.2 180.4)">2</text>
<text x="60.7" y="180.4" transform="rotate(-90 60.7 180.4)">3</text>
<text x="63.2" y="180.4" transform="rotate(-90 63.2 180.4)">4</text>
<text x="65.8" y="180.4" transform="rotate(-90 65.8 180.4)">5</text>
<text x="88.8" y="182.6">1</text>
<text x="88.8" y="180.1">2</text>
</g>
<g font-size="1.8" fill="#0f0f0f">
<text x="57.1" y="44.1">PWMC</text>
<text x="109.2" y="44.1">PWMC</text>
<text x="171.4" y="44.1">PWMC</text>
<text x="223.5" y="44.1">PWMC</text>
<text x="261.6" y="65.7">PWMC</text>
<text x="57.1" y="74.6">PWMC</text>
<text x="109.2" y="74.6">PWMC</text>
<text x="171.4" y="74.6">PWMC</text>
<text x="223.5" y="74.6">PWMC</text>
<text x="57.1" y="106.3">PWMC</text>
<text x="109.2" y="106.3">PWMC</text>
<text x="171.4" y="106.3">PWMC</text>
<text x="223.5" y="106.3">PWMC</text>
<text x="57.1" y="136.8">PWMC</text>
<text x="171.4" y="136.8">PWMC</text>
</g>
</svg>
